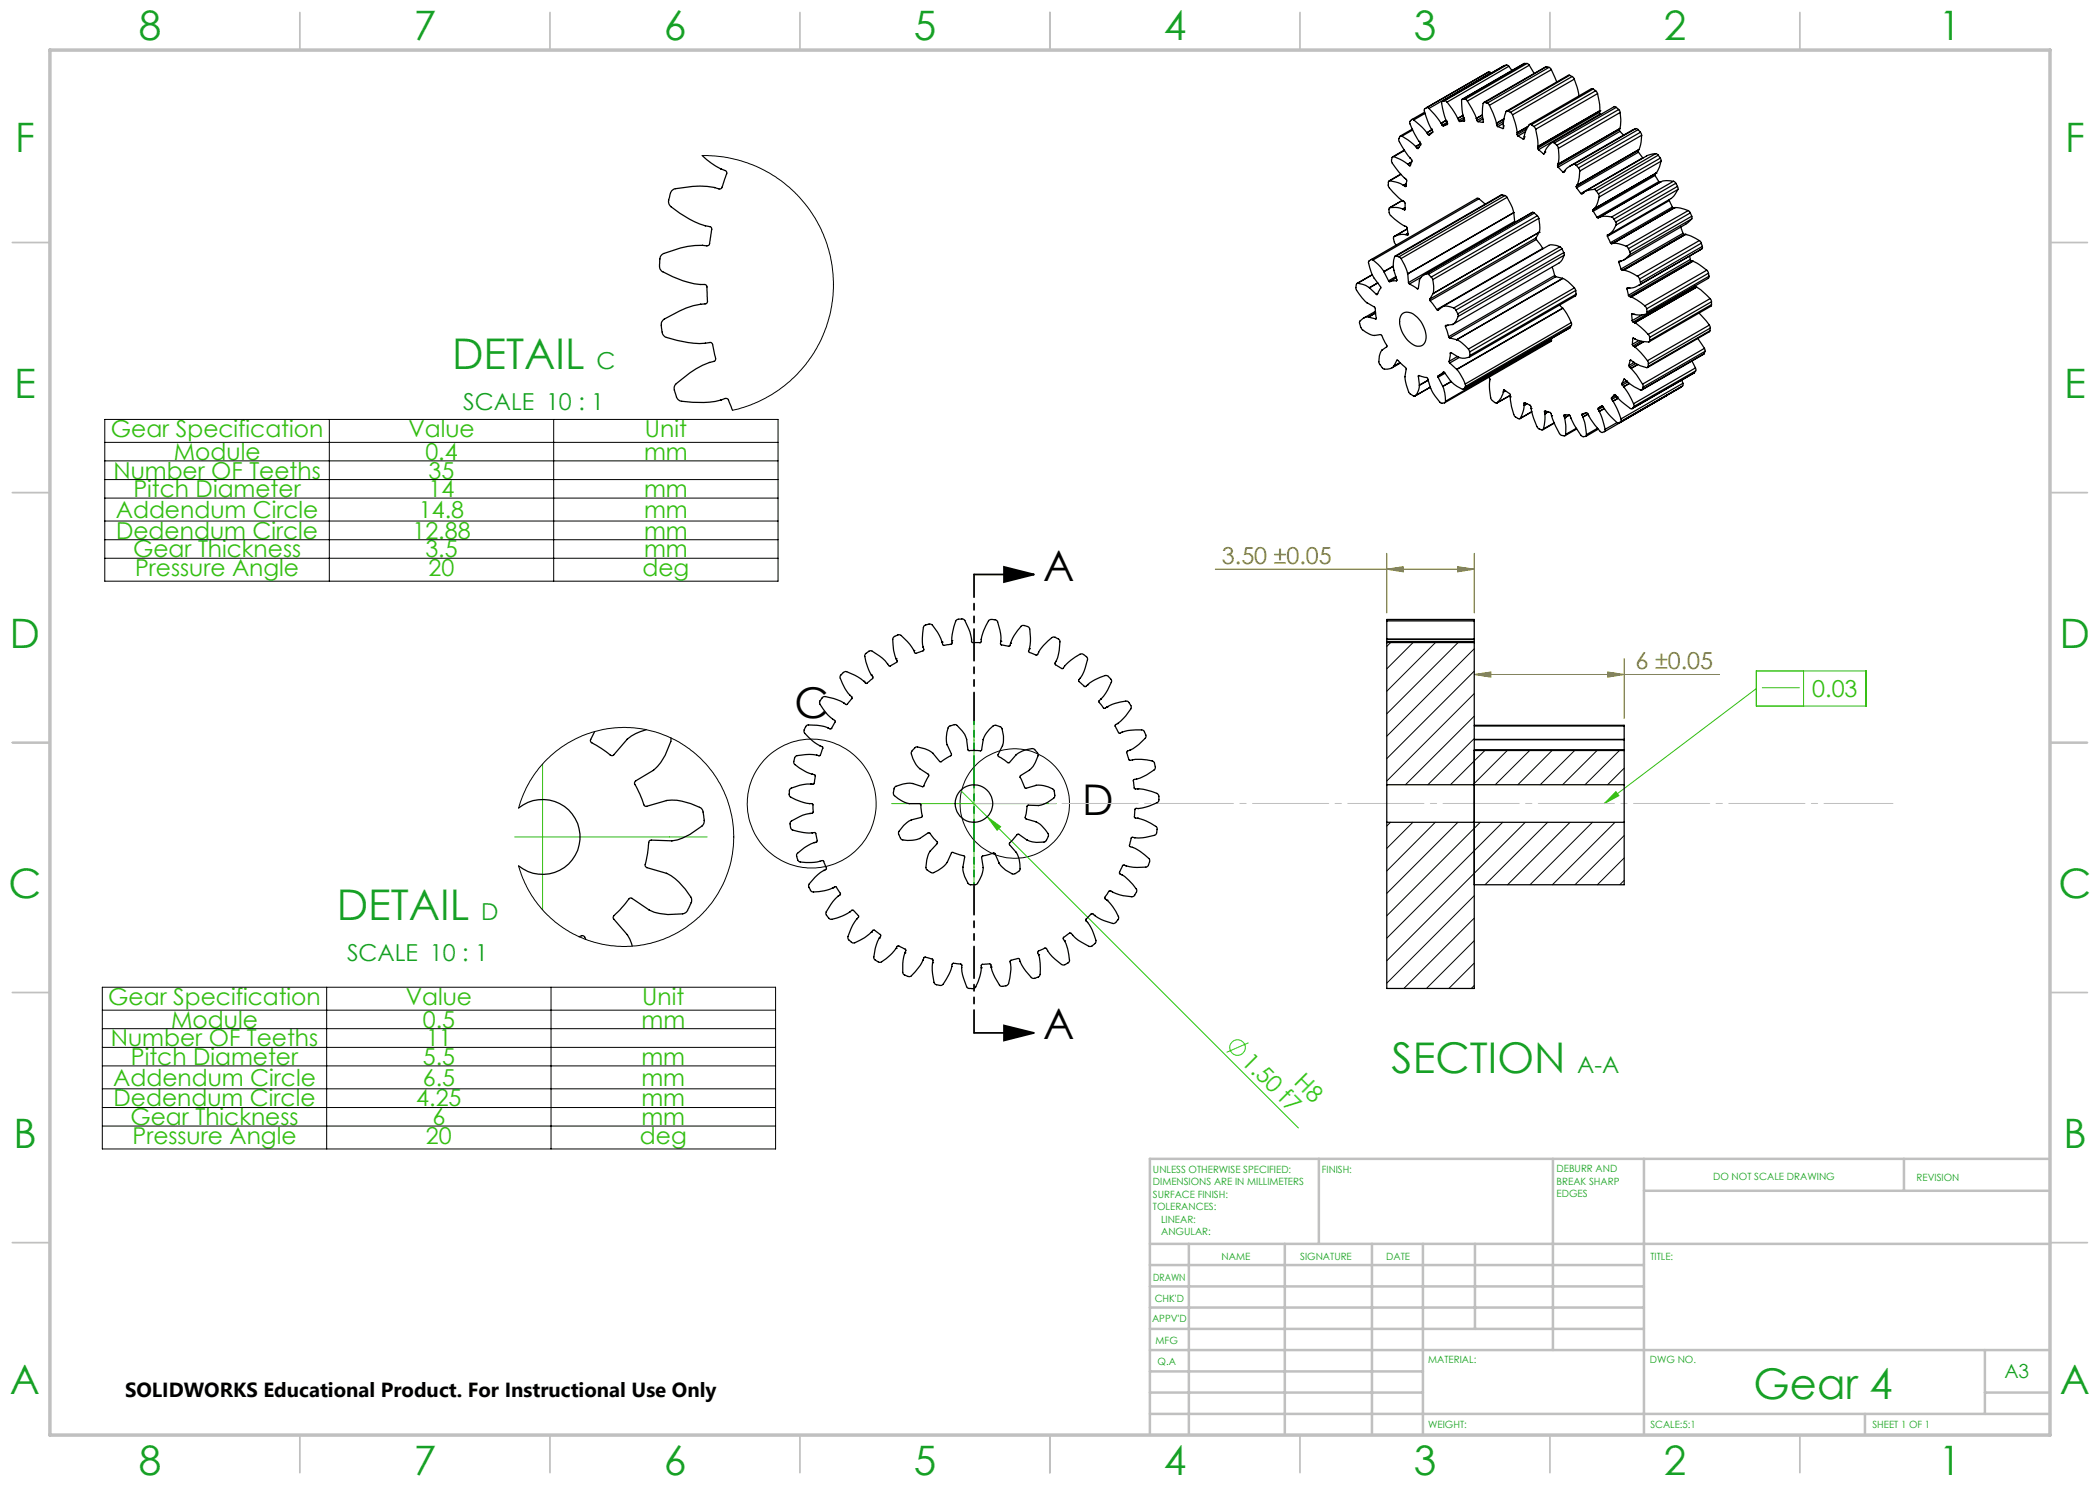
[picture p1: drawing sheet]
<svg xmlns="http://www.w3.org/2000/svg" width="420mm" height="297mm" viewBox="0 0 420 297" stroke-linecap="round" stroke-linejoin="round" font-family="sans-serif">
<g fill="none" stroke="#14eb1f" stroke-width=".2">
<path d="M192.1 158.1l5.3 5.3M197.4 163.4l2.7 1.9-.7 .7zM197.4 163.4l62.3 62.2M249.7 208.6l-4.4 1.9"/>
<circle cx="247.5" cy="209.5" r="1.55"/>
</g>
<path d="M351.3 134.2h21.9v7h-21.9zM351.3 137.7l-30.4 23M352.4 137.5h7.5M360.7 134.2v7M108.5 152.8v29.2M194.8 144.2v33M323.2 158.3l.6 .8-2.9 1.6zM102.9 167.4h38.5M178.3 160.7h32.9" fill="none" stroke="#32bd0f" stroke-width=".2"/>
<g fill="none" stroke="#000" stroke-width=".2">
<path d="M21 83.9h134.6v32.3h-134.6zM21 88.5h134.6M21 92.2h134.6M21 95.9h134.6M21 99.6h134.6M65.9 83.9v32.3M110.7 83.9v32.3M21 104.2h134.6M21 107.9h134.6M21 111.7h134.6M20.5 197.4h134.6v32.4h-134.6zM65.3 197.4v32.4"/>
<path d="M110.2 197.4v32.4M20.5 202h134.6M20.5 205.7h134.6M20.5 209.5h134.6M20.5 213.2h134.6M20.5 217.8h134.6M20.5 221.5h134.6M20.5 225.2h134.6"/>
<circle cx="162.3" cy="160.7" r="12.9"/>
<circle cx="203" cy="160.7" r="10.9"/>
</g>
<path d="M194.8 114.9h12M200.8 113.4l6 1.5-6 1.5zM194.8 206.6h12M200.8 205.1l6 1.5-6 1.5z" fill="none" stroke="#000" stroke-width=".35"/>
<path d="M243.1 113.8h51.8M277.4 113.8l3.2-.5v1.1zM277.4 110.7v11.9M291.5 113.3l3.4 .5-3.4 .6zM294.9 110.7v11.9M294.9 134.9l3.3-.5v1zM294.9 134.9h49M321.6 134.4l3.2 .5-3.2 .5zM324.8 131.7v12" fill="none" stroke="#808000" stroke-width=".2"/>
<path d="M194.8 114.9v91.7" fill="none" stroke="#000" stroke-width=".35" stroke-dasharray="6.3 1.3 1.3 1.3 1.3 1.3" stroke-dashoffset="1.8"/>
<path d="M194.8 160.7h183.8" fill="none" stroke="#c0c0c0" stroke-width=".2" stroke-dasharray="15.2 1.3 1.3 1.3" stroke-dashoffset="1.5"/>
<g fill="none" stroke="#c0c0c0" stroke-width=".35">
<path d="M60 2.5v7.5M110 2.5v7.5M160 2.5v7.5M210 2.5v7.5M260 2.5v7.5M310 2.5v7.5M360 2.5v7.5M2.5 48.5h7.5M410 48.5h7.5M2.5 98.5h7.5M410 98.5h7.5M2.5 148.5h7.5"/>
<path d="M410 148.5h7.5M2.5 198.5h7.5M410 198.5h7.5M2.5 248.5h7.5M410 248.5h7.5M60 287v7.5M110 287v7.5M160 287v7.5M210 287v7.5M260 287v7.5M310 287v7.5M360 287v7.5"/>
</g>
<g fill="none" stroke="#c0c0c0" stroke-width=".5">
<path d="M263.8 231.8v17M310.6 231.8v38.2M328.8 231.8v55.2M328.8 238.2h81.2M380.8 231.8v6.4M410 231.8h-180v55.2M230 248.8h180M230 257.3h98.8M230 253h98.8M237.8 248.8v38.2M257 248.8v38.2M274.4 248.8v38.2"/>
<path d="M284.6 248.8v38.2M295 248.8v17M230 265.8h98.8M230 261.5h98.8M230 278.5h54.6M230 274.3h54.6M230 270h180M397 278.5h13M397 270v12.8M230 282.8h180M373 282.8v4.2"/>
</g>
<path d="M10 10h400v277h-400z" fill="none" stroke="#c0c0c0" stroke-width=".7"/>
<path d="M200.8 113.4l6 1.5-6 1.5zM200.8 205.1l6 1.5-6 1.5z" fill="#000"/>
<path d="M323.2 158.3l.6 .8-2.9 1.6z" fill="#32bd0f"/>
<path d="M321.6 134.4l3.2 .5-3.2 .5zM294.9 134.9l3.3-.5v1zM291.5 113.3l3.4 .5-3.4 .6zM277.4 113.8l3.2-.5v1.1z" fill="#808000"/>
<path d="M197.4 163.4l2.7 1.9-.7 .7z" fill="#14eb1f"/>
<g fill="none" stroke="#000" stroke-width=".25">
<path d="M292.6 19.8l-.3 .2a9.7 9.7 0 0 0 .6 4l-.1 .2M292.6 19.8l.4 .1M293 19.9l.5 .3M297.7 14.4l.5 .1M297.7 14.4l-12.4 7.2M297.7 14.4l-12.4 7.1M298.2 14.5l-12.4 7.2M298.2 14.5v.1M300.9 13.1l-12.4 7.2M300.9 13.1l-12.4 7.1M301.3 13l.5 .3M301.3 13l-.4 .1"/>
<path d="M301.3 13l-12.4 7.1M301.8 13.3l-12.4 7.1M301.8 13.3l.6 .8M304.9 12.7h.5M304.9 12.7l-12.5 7.2M304.9 12.7l-12.3 7.1M305.4 12.7l.5 .3M305.4 12.7l-12.4 7.2M305.9 13l.9 1.7M305.9 13l-12.4 7.2M309.3 13.3l.5 .2M309.3 13.3l-12.5 7.2"/>
<path d="M309.3 13.3l-12.3 7.2M309.8 13.5l.5 .4M309.8 13.5l-12.4 7.1M310.3 13.9l1 2.5M310.3 13.9l-12.4 7.2M313.9 15.1l.5 .2M313.9 15.1h-.2l-12.4 7.1M313.9 15.1l-12.3 7.1M314.4 15.3l.5 .5M314.4 15.3l-12.3 7.2M314.9 15.8l.5 1.6 .4 1.8M314.9 15.8l-12.4 7.2"/>
<path d="M318.6 17.8l.5 .4M318.6 17.8l-.3-.1-12.4 7.2M318.6 17.8l-12.3 7.1M319.1 18.2l.4 .5M319.1 18.2l-12.3 7.1M319.5 18.7l.4 2.2 .1 1.3M319.5 18.7l-12.4 7.2M140.4 31.1a15.1 15.1 0 0 0 3.8 2.7M144.2 33.8h.1M144.2 33.8l.9 .3 .3 .4-.7 1.9a1.4 1.4 0 0 1-.7 1.4 13.5 13.5 0 0 0-5.5-.5l-3.4 .4a2 2 0 0 0-1.3 2 1.44 1.44 0 0 0 .4 1.6 17.1 17.1 0 0 0 7.8 4 .44 .44 0 0 1 .3 .6l-.4 2.8a.49 .49 0 0 1-.5 .5l-.9-.1M278 36.2a1 1 0 0 0-.3 1.2l2 2.1 .8 .7M278 36.2a5.7 5.7 0 0 1 2.7 .9"/>
<path d="M278.8 31.3a.77 .77 0 0 0-.5 1.1l1.5 2 1.1 1.2M278.8 31.3l1.7 .8 1.1 .7M280.1 34.8l-2.3 1.4M280.2 34.9l-2.2 1.3M280.4 27.2a.65 .65 0 0 0-.6 1 12 12 0 0 0 2.6 3.8l-.3 1.1h-.2M280.4 27.2l1.2 .8 1.5 1.3M280.7 37.1h.1M280.7 37.1l.3 .2M280.8 30l-2.2 1.4M280.9 35.6h.1M280.9 35.6l.4 .4-.1 1.2M280.9 30.1l-2.1 1.2"/>
<path d="M281.2 37.2l-.2 .1M281.3 36.8l-.6 .3M281.3 36.7l-.6 .4M281.6 32.8h.1M281.6 32.8l.3 .3M282.1 33l-.2 .1M282.3 32.4l-.7 .4M282.5 25.8l-2.4 1.4M282.5 26l-2.1 1.2M282.8 24a.59 .59 0 0 0-.7 .1 .59 .59 0 0 0-.1 .7l.9 2 .9 1.5M282.8 24l1.6 1.5 1 1M283.1 29.3h.1"/>
<path d="M283.1 29.3l.3 .3M283.8 28.3l.3 .4 .1 .3-.5 .7-.3-.1M283.8 28.3h.1M283.8 29.4l-.4 .2M284.1 28.7l-1 .6M284.9 22.4l-2.5 1.5M285 22.7l-2.2 1.3M285.3 21.5a.58 .58 0 0 0-.4 .7l.6 2 .8 1.6M285.3 21.5l.5 .2M285.4 26.5v.1M285.4 26.6l.2 .3M285.8 21.7l1.1 1.2 1.3 1.8"/>
<path d="M286.3 25.8l.2 .7a.77 .77 0 0 1-.9 .4M286.3 25.8h.1M286.3 26l-.9 .5M286.4 26l-1 .6M286.6 26.4l-1 .5M288.2 24.7h.1M288.2 24.7l.2 .3M288.4 25l.3 .2M288.5 20.2l-.2 .3 .2 1.1 .8 2.6M288.9 20.1l-.4 .1M288.9 20.1l.5 .3M289.2 24.1l-1 .6"/>
<path d="M289.3 24.2l.2 .4v.3M289.3 24.2h.1M289.4 20.4l1 1.4 1.1 1.9M289.4 24.5l-1 .5M289.5 24.9l-.8 .3M289.5 24.9h.1M289.5 24.7l-.8 .5M291.5 23.7h.1M291.5 23.7l1.1-.6-1 .6M291.6 23.7l.1 .4M291.7 24.1l.3 .2M292.7 23.5l-1 .6"/>
<path d="M292.8 24.2l-.8 .1M292.8 23.8l-.8 .5M292.9 24.2h-.1M293.5 20.2l1.2 2.2 .6 1.3M295.3 23.7h.1M295.3 23.7l.1 .4M295.3 23.7l1.2-.7-1.2 .7M295.4 24.1l.2 .2M295.6 24.3l1 .2M295.8 39.8l1.2 1M295.8 39.8l-.4-.2-21.2 12.3M295.8 39.8l-21.2 12.2"/>
<path d="M296.5 23.5l-1.1 .6M296.6 23.9l.1 .4-.1 .2M296.6 23.9h.1M296.6 23.8l-1 .5M296.7 24.4l-.1 .1M297 20.5l-.3 .1a8.1 8.1 0 0 0-.1 3.3M297 20.5l.4 .1M297.4 20.6l.5 .5M297.9 21.1l.7 1.5 .7 2.1M299.3 24.7h.1M299.3 24.7v.3M299.3 25l.2 .3"/>
<path d="M299.5 25.3l1.1 .4M300.4 39l.6 .1M300.4 39l-21.4 12.2M300.4 39l-21.2 12.2M300.7 25.2v.4l-.1 .1M300.7 25.2h.1M300.7 24.7l-1.2 .6M300.7 25.6l-.1 .1M300.7 24.3l-1.4 .7M300.8 23.8l-1.5 .9M301 39.1l.4 .4M301 39.1l-21.2 12.3"/>
<path d="M301.4 39.5a8.4 8.4 0 0 1 1.4 3M301.4 39.5l-21.2 12.2M301.6 22.2h-.3a5.5 5.5 0 0 0-.6 3M301.6 22.2l.5 .3M302.1 22.5l.4 .5M302.5 23l.7 2.2 .2 1.3M303.4 26.5v.1M303.4 26.9l.2 .3M303.4 26.6v.3M303.6 27.2l1 .6M304.8 27.7l-.2 .1M304.8 27.4h.1"/>
<path d="M304.8 27.4v.3M305.1 26.3l-1.5 .9M305.3 25.8l-1.9 1.1M305.6 25.3l-2.2 1.3M306.3 24.9h-.3a4.6 4.6 0 0 0-1.2 2.5M306.3 24.9l.5 .4M306.8 25.3l.3 .6M307.1 25.9l.5 2.2v1.2M307.6 29.6l.1 .3M307.6 29.3h.1M307.6 29.3v.3M307.7 29.9l1 .9"/>
<path d="M308.9 30.6l-.2 .2M309 30.4l-.1 .4h-.2M309 30.4h.1M310.9 28.6l-.3-.1a3.4 3.4 0 0 0-1.6 1.9M310.9 28.6l.5 .5M311.4 29.1l.3 .6M311.5 33.1l.1 .3M311.6 32.8h.1M311.6 33.4l1 1M311.6 32.8l-.1 .3M311.7 29.7a7.7 7.7 0 0 1-.1 3.1M312.9 34.2l-.2 .3-.1-.1"/>
<path d="M312.9 34.2h.1M312.9 34.2l-.3 .2M314.8 32.8l-1.1 .6-.8 .8M314.8 32.8l.4 .3M315.2 33.1l.5 .5M315.2 37.3l.1 .3M315.3 37.6l.9 1.1M315.4 37h.1M315.4 37l-.2 .3M315.7 33.6l.2 .6M315.9 34.2a6.9 6.9 0 0 1-.5 2.8M316.6 38.6l-.2 .2-.2-.1"/>
<path d="M316.6 38.6h.1M318.8 37.9l-.7 .1a2.4 2.4 0 0 0-1.5 .6M318.8 37.9l.5 .3M319.3 38.2l.4 .6M319.7 38.8l.1 .6M319.8 39.4a4 4 0 0 1-1 2.4M319.9 22.5l.1 .3M319.9 22.5l-12.3 7.1M320 22.2h.1M320 22.2l-12.4 7.1M320 22.2l-.1 .3M320 22.8l-12.3 7.1"/>
<path d="M320 22.8l.1 .1M323.3 21.5l.4 .4M323.3 21.5l-.5-.2-12.4 7.2M323.3 21.5l-12.4 7.1M323.7 21.9l.3 .6M323.7 21.9l-12.3 7.2M323.9 26l.1 .3M323.9 26l-12.4 7.1M324 26.3l.7 .7M324 25.7h.1M324 25.7l-12.4 7.1M324 26.3l-12.4 7.1"/>
<path d="M324 25.7l-.1 .3M324 22.5l.2 1.5-.2 1.7M324 22.5l-12.3 7.2M327.2 25.7l.4 .2M327.2 25.7l-13.3 7.5M327.2 25.7l-12.4 7.1M327.6 25.9l.5 .6M327.6 30.1l.1 .3M327.6 25.9l-12.4 7.2M327.6 30.1l-12.4 7.2M327.7 30.4l.8 1.2M327.7 30.4l-12.4 7.2"/>
<path d="M327.8 29.9l-.2 .2M327.8 29.9l-12.4 7.1M328.1 26.5l.2 .6M328.1 26.5l-12.4 7.1M328.3 27.1a6.9 6.9 0 0 1-.5 2.8M328.3 27.1l-12.4 7.1M328.5 31.6l-12.3 7.1M328.5 31.6h.1M331 34.8v.3M331 34.8l-12.4 7.1M331 35.1l.8 1.2M331 35.1l-12.4 7.2"/>
<path d="M331.2 30.7l.4 .3M331.2 30.7l-1.7 .4-12.6 7.2M331.2 30.7l-12.4 7.2M331.2 34.6h.1M331.2 34.6l-12.4 7.2M331.2 34.6l-.2 .2M331.6 31l.4 .6M331.6 31l-12.3 7.2M331.8 36.3l.2 .2M331.8 36.3l-12.4 7.2M332 31.6l.2 .6M332 31.6l-12.3 7.2"/>
<path d="M332.2 32.2a5.2 5.2 0 0 1-1 2.4M332.2 32.2l-12.4 7.2M333.8 39.9l.1 .2M334.7 36.3l.5 .4M334.7 36.3l-1.4-.2-1.1 .2-12.3 7.2M334.7 36.3l-12.4 7.1M335.2 36.7l.3 .6M335.2 36.7l-12.4 7.1M335.5 37.3l.1 .6M335.5 37.3l-12.4 7.1M335.6 37.9a4 4 0 0 1-1.4 1.8l-12.4 7.2M335.6 37.9l-12.4 7.1"/>
<path d="M140.5 49.1a18.5 18.5 0 0 0-7.9 1.7 2.62 2.62 0 0 0-.7 2.4 1.17 1.17 0 0 0 .7 1.2 17.1 17.1 0 0 0 8.3 2.5h.2a.89 .89 0 0 1 .3 1.2l.1 2.2a.49 .49 0 0 1-.5 .5 11.6 11.6 0 0 0-5.1 1.4l-3 1.6a2.14 2.14 0 0 0-.5 2.4 1.32 1.32 0 0 0 .9 1.3 17.4 17.4 0 0 0 8.7 1h.2l.3 .3 .4 2.2a.93 .93 0 0 1 0 1.2l-1 .3M140.5 49.1h.1M271.5 56.7a1.2 1.2 0 0 0-.2 1.4l1.7 2.2 2 1.2 .3 2.1-.2 .2M271.5 56.7a4.3 4.3 0 0 1 2.4 .8M273.9 57.5v.1M273.9 57.5l1.7-.9-1.7 1M273.9 57.6l1.4 1.3M274.2 51.9a.59 .59 0 0 0-.5 .7l.9 2.6 1.6 2.3-.7 1.4h-.2M274.2 51.9l.4 .1M274.5 54.9l-3.1 1.8M274.5 55l-3 1.7M274.6 52l1 .9 1.2 1.4"/>
<path d="M275.6 58.7l-.3 .2M276.8 54.3v.1M276.8 54.4l.9 1.8M276.8 54.3l1.9-1.1-1.9 1.2M277.7 56.2l.3 .1M278 41.5a1.22 1.22 0 0 0 0 1.4l.9 .9 2 1.4M278 41.5a4.9 4.9 0 0 1 2.6 .3M278.8 47.3a1.51 1.51 0 0 0 .2 1.5l.3 .2M279.2 55.3l-1.5 .9M279.2 51.2h-.2a2.78 2.78 0 0 0-.3 2.4l.7 2.4-.1 .2M279.2 51.2l.6 .2M279.3 55.6l-1.3 .7"/>
<path d="M279.3 56.2l-1.3 .1M279.4 56.1l-.1 .1M279.8 51.4l.4 .3M280.2 51.7a9 9 0 0 1 1.3 3M280.4 40.1l-2.5 1.5M280.5 40.1l-2.5 1.4M280.5 40.2l.5 .4 .1 1.2M280.5 40.2h.1M280.6 41.8h.1M280.6 41.8l.3 .2M280.9 45.2h.1M280.9 45.2l.5 .3 .2 1.3-.1 .2"/>
<path d="M281 41.6l-.4 .2M281 41.5l-.4 .3M281.1 41.8l-.2 .2M281.1 41.9l-.2 .1M281.2 46.9h.1M281.2 46.9a3.6 3.6 0 0 0-2.4 .4M281.2 46.9l.3 .1M281.4 45.8l-2.6 1.5M281.5 54.7l.1 .1M281.6 54.8l.1 1.7M281.6 46.7l-.4 .2M281.6 47h-.1"/>
<path d="M281.7 56.5l.2 .3M281.9 56.8l1.6 .9M283.7 57.6l-.2 .1M284.2 55.5l-2.3 1.3M285.3 54.7a2.08 2.08 0 0 0-1.4 1.5l-.2 1.5h-.2M285.3 54.7l.4 .2M285.7 54.9l.5 .5M286 59.8v.3M286.2 55.4l.4 .5M286.6 55.9a5.3 5.3 0 0 1 0 2.8M286.6 58.7l-.6 1.1M302.8 42.5h.1"/>
<path d="M302.8 42.5l-21.3 12.2M302.8 42.5l-21.2 12.3M302.8 42.5l.1 1.8M302.9 44.3l.1 .1M302.9 44.3l-21.2 12.2M306.5 42.5l.4 .1M306.5 42.5l-21.6 12.4M306.5 42.5l-21.2 12.2M306.9 42.6l.6 .5M306.9 42.6l-21.2 12.3M307.2 47.6l.1 .3M307.2 47.6l-21.2 12.2"/>
<path d="M307.3 47.9l1.3 1.8M307.3 47.9l-21.3 12.2M307.5 43.1l.3 .6M307.5 43.1l-21.3 12.3M307.8 43.7a5 5 0 0 1 0 2.8M307.8 43.7l-21.2 12.2M307.8 46.5h.1M307.8 46.5l-21.2 12.2M307.8 46.5l-.6 1.1M308.6 49.7h.1M308.6 49.7l-21.2 12.2M310.4 53.4l.5 1.7"/>
<path d="M310.9 55.1l.2 .2M310.9 55.1l-21.2 12.2M311.1 55.3l-21.2 12.3M311.1 55.3l1.4 .4M312 49.4l.4 .4M312 49.4l-1.3-.4-.9 .1-21.2 12.2M312 49.4l-21.2 12.2M312.4 49.8l.4 .7M312.4 49.8l-21.2 12.2M312.5 55.7h.1M312.5 55.7l-21.2 12.2M312.6 55.7l1 .6 1.3 1.3"/>
<path d="M312.6 55.7l-21.2 12.2M312.8 50.5v.5M312.8 50.5l-21.2 12.3M312.8 51a2.31 2.31 0 0 1-1 1.6l-21.2 12.2M312.8 51l-21.2 12.3M314.9 57.6l.2 .5M314.9 57.6l-21.2 12.2M315.1 58.1l.1 .7M315.1 58.1l-21.2 12.3M315.2 58.8l-.1 .4-21.2 12.2M315.2 58.8l-21.2 12.3M318.6 41.9v.4"/>
<path d="M318.6 42.3l.8 1.2M318.8 41.8h.1M318.8 41.8l-.2 .1M319.4 43.5l.1 .1 .4-.1M319.9 43.5h.1M321.5 47.3l.6 1.2M321.7 46.9h.1M321.7 46.9l-.2 .1v.3M322.1 48.5l.2 .3M322.3 43.4l-1.4-.2-1 .3M322.3 43.4l.5 .4M322.6 48.7h.1"/>
<path d="M322.6 48.7l-.3 .1M322.6 48.7l1.1 .1 1.6 .4M322.8 43.8l.3 .6M323.1 44.4l.1 .6M323.2 45a3.8 3.8 0 0 1-1.5 1.9M323.7 52.5l.5 1.3M324.1 52.2h.1M324.1 52.2h-.3l-.1 .3M324.2 53.8l.2 .2M324.3 52.2l-.6 .3M324.4 54h.3M324.7 54h.1"/>
<path d="M324.7 54l1.2 .4 1.6 .8M325.3 49.2l.4 .5M325.4 57.7l.3 1.4M325.6 57.6l-.2 .1M325.7 49.7l.3 .7M325.7 59.1l.2 .2M325.8 57.6h.1M325.8 57.6h-.4v.1M325.9 59.3l.3 .1M326 50.4v.5M326 50.9a3.4 3.4 0 0 1-1.9 1.3M326.2 59.4h.1"/>
<path d="M326.2 59.4l1.2 .6 1.6 1.2M327.5 55.2l.4 .6M327.9 55.8l.2 .6M328 56.9a3.2 3.2 0 0 1-2.2 .7M328.1 56.4l-.1 .5M333.9 40.1l.6 1.3M333.9 40.1l-12.4 7.2M334.5 41.4l.2 .2M334.5 41.4l-12.4 7.1M334.7 41.6l-12.4 7.2M335 41.5l1.1 .1 1.5 .5M335 41.5h.1"/>
<path d="M335 41.5l-12.4 7.2M335 41.5l-.3 .1M336.2 45.4l.4 1.3M336.6 46.7l.2 .2M336.6 46.7l-12.4 7.1M336.8 46.9l-12.4 7.1M336.8 46.9h.3M337.1 46.9l1.2 .4 1.6 .8M337.1 46.9h.1M337.1 46.9l-12.4 7.1M337.6 42.1l.5 .5M337.6 42.1l-12.3 7.1"/>
<path d="M337.9 51.2l.2 .7M338.1 42.6l.2 .6M338.1 51.9l.2 .3M338.1 51.9l-12.4 7.2M338.1 42.6l-12.4 7.1M338.3 52.2h.3M338.3 52.2l-12.4 7.1M338.3 43.2v.6M338.3 43.8l-1.2 1-12.3 7.2M338.3 43.2l-12.3 7.2M338.3 43.8l-12.3 7.1M338.6 52.2l1.2 .7 1.5 1.1"/>
<path d="M338.6 52.2l-12.4 7.2M338.9 57.2l.1 .1M339 57.3l-12.4 7.1M339 57.3l.3 .1M339.3 57.4h.1M339.3 57.4l-12.3 7.2M339.3 57.4l.8 .6 1.9 1.7M339.9 48.1l.4 .5M339.9 48.1l-12.4 7.1M340.1 49.9l-12.4 7.2M340.3 48.6l.2 .7M340.3 48.6l-12.4 7.2"/>
<path d="M340.4 49.8l-12.4 7.1M340.4 49.8l-.3 .1M340.5 49.3l-.1 .5M340.5 49.3l-12.4 7.1M341.3 54l.4 .6M341.3 54l-12.3 7.2M341.7 54.6l.1 .6M341.7 54.6l-12.4 7.2M341.8 55.2l-.1 .5-12.4 7.1M341.8 55.2l-12.4 7.2M342 59.7l.3 .7M342 59.7l-12.4 7.2"/>
<path d="M141.9 72.5h.1M141.9 72.5a19.7 19.7 0 0 0-6.8 4.4 2.37 2.37 0 0 0 .2 2.3 1.25 1.25 0 0 0 1 1.1 19.8 19.8 0 0 0 7.9-.3M273.7 63.4a2.1 2.1 0 0 0-1.8 .9l.4 1.5a4.4 4.4 0 0 0 2.5 1.3l1.4-.2 1.2 2.2v.3l-1 .7a3.5 3.5 0 0 0-.6 2.3l.2 .6 .7 .8a1.85 1.85 0 0 0 2.1-.5M273.7 63.4h.1M273.7 63.4l1.4 .4M273.7 63.4l1.4-.8-1.4 .8M275.1 62.3l-2.4 1.3M275.3 63.7l-.2 .1M278.8 73.2v.1M279.4 72.1l.1-.1 1.7 1.7v.1a6.7 6.7 0 0 0 .6 4.7l.3 .3 .9 .4a2.75 2.75 0 0 0 .9-2.1M279.4 72.1l-.6 1.1M279.5 72l-.1 .1"/>
<path d="M280 72.5l-1.2 .7M280 72.5l-1.2 .8M280.1 72.6l-1.7 1M280.4 62.9a1.94 1.94 0 0 1 2.6 .2 5.4 5.4 0 0 1 2 5.3 1.64 1.64 0 0 1-2.7 .3 5.4 5.4 0 0 1-2.3-5.2zM283.7 75.2l.1-.1 1.6 .4 .7 2.1a8.6 8.6 0 0 0 1.9 2.9l.4 .1a.56 .56 0 0 0 .7-.3M283.7 75.2l.2 1.8M283.9 77v.1M283.9 75.1l-.2 .1M285.6 76l-1.7 1M285.6 76.1l-1.7 1M286 60.1l1.4 1.8M286.1 77.4l-3.1 1.8"/>
<path d="M287.6 75.5l.9 1.8M288.5 61.3l-.9 .8-.2-.2M288.5 61.3h.1M288.5 77.3h.1M288.6 61.3l.9-.1 1.3 .4M288.6 77.3l.4 1.3 .1 1.7M288.7 74.4l.2 .1 1.2 1.7a6.1 6.1 0 0 0 2.5 1.7l.2-.2M288.7 74.4l-1.1 .8v.3M288.7 74.4h.1M288.9 74.5l-1 .5M289 74.6l-1.4 .9M289.1 65.3l.6 2"/>
<path d="M289.6 65l-.5 .3M289.7 67.3l.2 .3M289.8 72.3l.1 .3M289.9 67.6l1.4 .3M289.9 72.6l1.4 1.3M290.1 70.6l.1-.1 1.5 .9M290.1 70.6l-.3 1.7M290.2 70.5l-.1 .1M290.2 76.3l-1.7 1M290.3 76.3l-1.7 1M290.4 64.9h.1M290.4 64.9l-1.3 .2v.2"/>
<path d="M290.8 61.6l.4 .4M291.2 62l.4 .8M291.3 67.9h.1M291.3 73.9h.1M291.4 67.9l1 .7 1.3 1.2M291.4 73.9l.6 .8 1.1 2.1M291.5 71.3l-1.7 1M291.6 62.8v.5M291.6 63.3a2 2 0 0 1-1.2 1.6M291.7 71.4h.1M291.7 71.4a2.53 2.53 0 0 0 2.1 0M291.9 71.5l-2 1.1"/>
<path d="M293.1 76.8v.5M293.1 77.3l-.3 .4M293.7 69.8l.2 .6M293.9 70.4l.1 .7M294 71.1l-.2 .3M297.7 75.5l.3 .3-.1 1.6 .3 2.3 .6 .7 .3 .2h.3M300.7 78.4h.1M300.7 78.4l-.5 1.1-.8 1.1M300.7 78.1l.2-.1 1 .7 .2 .3-.1 .4M300.7 78.1v.3M300.8 78l-.1 .1M301.1 78.1l-.4 .3"/>
<path d="M302 79.4l.3 1.9 .6 1.8 .9 .7 .3-.1M302 79.4h.1M310.3 68l-.1 .3-21.2 12.2M310.3 68l-21.2 12.3M310.3 67.7v.3M311.9 61l.6 .6M312.5 61.6h.1M312.5 61.6l-21.2 12.3M312.6 61.7l.8 1.1 .9 1.7M312.6 61.7l-21.2 12.2M314 65.5l-21.3 12.4M314 65.5l-21.2 12.2"/>
<path d="M314.3 64.5v.5M314.3 64.5l-21.2 12.3M314.3 65l-.3 .5M314.3 65l-21.2 12.3M322.3 79.6v.3M322.3 79.9l.3 .3M322.9 78.9h.1l.4 .5M322.9 78.9l-.6 .7M322.9 78.9h.1M323.2 79.1l-.9 .5M323.4 79.3l-1.1 .6M323.4 79.4l.9 1 1.8 1.3a.5 .5 0 0 0 .6-.4"/>
<path d="M323.4 79.4h.1M324.4 76.7v.3M324.4 77l.3 .3M324.7 77.3v.1M324.7 77.4l1 1.4 1 1.9M324.8 75.9l.1-.1 .4 .4M324.8 75.9l-.4 .8M324.9 75.8l-.1 .1M325.3 76.2l1.5 1.2 1.4 .6 .3-.1M325.3 76.2h.1M325.3 76.2l-.9 .5M325.5 76.4l-1.1 .6"/>
<path d="M325.8 73.1l.1 .3M325.9 76.7l-1.2 .6M325.9 73.4l.3 .3M325.9 76.7l-1.2 .7M326 72.1l.1-.1 .4 .3M326 72.1l-.2 1M326.1 72l-.1 .1M326.2 73.7h.1M326.2 73.7l1.1 1.3 1.2 1.8M326.3 62.9l.1 1.2M326.4 64.1l.2 .3M326.5 68.9l.1 .3"/>
<path d="M326.5 67.7v1.2M326.5 72.3l1.6 .9 1.3 .4 .2-.3M326.5 72.3h.1M326.5 62.8l-.2 .1M326.6 64.4l.4 .2M326.6 69.2l.4 .2M326.7 67.6l.9 .4 .9 .3 1.3 .1 .2-.3M326.7 67.6l-.2 .1M326.8 62.9h.1M326.8 62.9l-.4-.2-.1 .2M326.8 72.5l-1 .6M327 64.6h.1"/>
<path d="M327 64.6l1.2 .8 1.4 1.5M327 69.4h.1M327 69.4l1.1 1.1 1.4 1.6M327 69.4l1.8-1.1-1.8 1.1M327.1 72.7l-1.2 .7M327.6 72.9l-1.4 .8M327.8 68.1l-1.3 .8M328.2 68.3l-1.6 .9M328.4 63l-2 1.1M328.5 76.8l.1 .6M328.6 77.4l-.1 .5M329 61.2l.3 .6"/>
<path d="M329.3 61.8l.1 .6M329.4 62.4l-.2 .4a4.8 4.8 0 0 1-2.4 .1M329.5 72.1l.2 .7M329.6 66.9l.3 .6M329.7 72.8l-.1 .5M329.9 67.5l.1 .6M333.4 79.1l-12.5 7.2M336.2 77.4l-12.4 7.2M336.3 76l.3 .7M336.5 77.2l-.3 .2M336.5 77.2l-12.4 7.1M336.6 76.7l-.1 .5"/>
<path d="M336.6 76.7l-12.4 7.1M338.4 72.2l.7 1.4M338.9 74.5l-.1 .1M338.9 74.5l-12.5 7.2M339.1 73.6v.6M339.1 73.6l-12.4 7.1M339.1 74.2l-.2 .3M339.1 74.2l-12.4 7.1M339.5 67.7l1.4 2M339.8 62.6l2.1 2.4M340.8 70.7l-12.4 7.3M340.8 70.7l-12.3 7.2"/>
<path d="M340.9 69.7l.1 .6M340.9 69.7l-12.4 7.1M341 70.3l-.2 .4M341 70.3l-12.4 7.1M341.9 65l.2 .6M341.9 65l-12.4 7.1M342 66.1l-.1 .3-12.4 7.1M342 66.1l-12.4 7.2M342.1 65.6l-.1 .5M342.1 65.6l-12.4 7.2M342.3 60.4v.5M342.3 60.9l-.1 .3-12.4 7.2"/>
<path d="M342.3 60.4l-12.4 7.1M342.3 60.9l-12.3 7.2M144.2 80h.1M144.2 80l.8-.3 .5 .1 1 2.3M299.4 80.6l2.7-1.5-2.7 1.5M304.1 83.7l2.3-1.3-2.4 1.3M304.8 80.6v.4M304.8 81h.1M304.8 81l-.2 1.3-.5 1.4M305 80.5l1 .5 .2 .2v.5M305 80.5l-.2 .1M305.3 80.7l-.5 .3"/>
<path d="M305.4 80.7l-.6 .3M306.2 81.7l.5 2 .7 1.7 .4 .4a.59 .59 0 0 0 .9 0M306.2 81.7h.1M308.9 82.4l.1-.2a1.24 1.24 0 0 1 1.2 .6l.1 .3M308.9 82.4l.1 .4M309 82.8h.1M309 82.8v1.4l-.3 1.6M309.1 82.2l-.2 .2M309.6 82.4l-.6 .4M310.3 83.1l.8 2.1 .8 1.5 .4 .4a.53 .53 0 0 0 .8-.2M310.3 83.1h.1M310.8 84.6l-2.1 1.2"/>
<path d="M310.9 84.6l-2.4 1.4M312.8 83.2l.1-.3 1.1 .2 .8 1.8 1.4 2.1a.73 .73 0 0 0 1.1 .1v-.2M312.8 83.2l.1 .4M312.9 83.6h.1M312.9 83.6l.3 1.5-.1 1.8M313.1 83l-.3 .2M313.9 83l-1 .6M315.3 85.7l-2.2 1.2M315.3 85.8l-2.3 1.3M316.4 83v-.2l1-.2 .7 1.2 1.9 2.5a.56 .56 0 0 0 .9 0M316.4 83l.2 .4M316.6 83.4h.1"/>
<path d="M316.6 83.4l.3 1.1 .4 2.4M317.1 82.6l-.7 .4M317.6 82.8l-1 .6M319.5 85.7l-2.2 1.2M319.7 85.8l-2.5 1.5M319.7 81.9l.2 .4M319.9 82.3h.1M319.9 82.3l.6 1.6 .5 2M320.4 81.2l.5 .5M320.4 81.2l-.8 .4 .1 .3M320.4 81.2h.1M320.4 81.2l-.5 .3"/>
<path d="M320.6 81.3l-.9 .6M320.9 81.7l1.3 1.7 1.2 1.1 .4 .1M320.9 81.7l-1 .6M321 85.9l-.1 .4M322.6 80.2v.1M322.6 80.2l1-.5-1 .6M322.6 80.3l.8 1.5 .8 2M323.4 84.5l-2.4 1.4M324.1 84.3l-.3 .3M324.2 83.8l-.1 .5M326.7 80.7v.6M172.8 136.3a9.8 9.8 0 0 0-3.5-2 1.42 1.42 0 0 0-1.3 1.3 7.4 7.4 0 0 0 2.4 3.8 2.58 2.58 0 0 1-1 1.5h-.2l-.4-.3"/>
<path d="M172.8 136.3h.1M174.3 135l.3 .5-.1 .2-1.2 1-.5-.4M174.3 135h.1M177.5 132.7a8.6 8.6 0 0 0-3.1-2.5 1.33 1.33 0 0 0-1.4 1.1l.5 2.1 .8 1.6M177.5 132.7h.1M179.2 131.8l.3 .4-.1 .2-1 .6a.36 .36 0 0 1-.6 .1l-.3-.4M179.2 131.8h.1M182.8 130.1a10.4 10.4 0 0 0-2.6-3.1 1.43 1.43 0 0 0-1.7 .9l.2 2.2 .5 1.7M182.8 130.1h.1M188.4 128.4a9.7 9.7 0 0 0-2-3.4l-.5-.2a1.45 1.45 0 0 0-1.2 .7l-.2 2.8 .3 1.7-.2 .2-1.3 .5-.4-.2-.1-.4M188.4 128.4h.1M190.4 128.1v.7l-.7 .1-1 .2-.2-.2-.1-.5"/>
<path d="M190.4 128.1h.1M190.4 128.1a8.7 8.7 0 0 1 .9-4.1l.3-.1a1.35 1.35 0 0 1 1.4 .2 8.5 8.5 0 0 1 1.3 4.2l.2 .2h1.5l.3-.2a8.6 8.6 0 0 1 1.5-4.3l.4-.1a1.42 1.42 0 0 1 1.3 .5 9 9 0 0 1 .7 3.9M200.2 128.3h.1M200.2 128.3l-.1 .5 .2 .2 1.5 .3 .2-.1 .1-.5M202.1 128.7h.1M202.1 128.7a8.7 8.7 0 0 1 2.4-3.6h.1a1.39 1.39 0 0 1 1.4 .7 10 10 0 0 1-.1 3.9M205.9 129.7l-.2 .5 .2 .3 1.3 .5 .3-.1a8.6 8.6 0 0 1 3-3.4h.5a1.14 1.14 0 0 1 1 .9 6.9 6.9 0 0 1-1 4.2l.1 .3a2.22 2.22 0 0 0 1.5 .8 8.7 8.7 0 0 1 3.6-2.9h.4a1.32 1.32 0 0 1 .9 1.2 8.3 8.3 0 0 1-1.5 3.6l-.3 .4a2.48 2.48 0 0 0 1.3 1.3l.5-.4M205.9 129.7h.1M217.5 136.9h.1M217.5 136.9a8.1 8.1 0 0 1 3.9-1.8l.3 .2a1.25 1.25 0 0 1 .6 1.2 10.4 10.4 0 0 1-2.1 3.3l-.5 .5 1 1.3 .3 .1 .4-.3M277.4 128.3v.2M277.4 127.8v.1"/>
<path d="M277.4 124.2v3.6M277.4 124.2v-.3h17.5v.3M277.4 127.9v.4M277.4 128.5v28.4M277.4 128.5h17.5M277.4 128.3h17.5M277.4 127.9h17.5M277.4 127.8h17.5M277.4 124.2h17.5M294.9 128.5v69.2h-17.5v-33.2M294.9 128.3v.2M294.9 127.8v.1"/>
<path d="M294.9 124.2v3.6M294.9 127.9v.4M129.3 145.9a8.1 8.1 0 0 0-3.9 2l-2.9 3.2-.4-.1-1.8-1.3-1.9-1.1a.49 .49 0 0 1-.3-.7l.8-1.6M134.2 147.6v.6a12.5 12.5 0 0 1-3.5 5.9l-3.6 2.1-.2 .4 .1 .3 1 2 .9 2.3 .4 .1 4-1.2a10.9 10.9 0 0 1 6.9 1.5l.1 .1a4.9 4.9 0 0 1 .4 3.1l-.2 .3a12.6 12.6 0 0 1-6.1 3.1l-4.2-.2-.2 .1-.2 .3-.3 2.3-.5 2.3 .1 .3 .3 .2 3.9 1.2a10.9 10.9 0 0 1 5 5 4.1 4.1 0 0 1-.9 2.5l-.6 .5a9.5 9.5 0 0 1-4.9 0l-2-.7-3.5-2.3a.44 .44 0 0 0-.6 .1l-1.8 2.2-1.2 1.1a.47 .47 0 0 0 0 .7l2.6 3.1a3 3 0 0 1 .9 1.9l.1 .4M162.1 156.8a9.3 9.3 0 0 0-3.9 .9 1.6 1.6 0 0 0-.1 1.7 7.7 7.7 0 0 0 4.3 1.3l.2 .2v1.6l-.1 .2h-.5M162.1 156.8h.1M163.3 151a9.7 9.7 0 0 0-4 .2 1.38 1.38 0 0 0-.3 1.7 8.6 8.6 0 0 0 4 2.1l-.2 1.8h-.7M163.3 151h.1M168.8 140.6a10.6 10.6 0 0 0-3.8-1.3l-.5 .2a1.45 1.45 0 0 0-.5 1.4 9.4 9.4 0 0 0 3 3.3l-.8 1.6-.6-.2a10.1 10.1 0 0 0-4-.6 1.35 1.35 0 0 0-.7 1.6 8.3 8.3 0 0 0 3.6 2.8l.1 .2-.6 1.5-.6-.1M168.8 140.6h.1M183 149.6l.5-.2a5.5 5.5 0 0 1 4.4 2.9l.3 .1 2.1-1.4-.9-2a5.9 5.9 0 0 1 .3-3.6l1.2-.5 .5 .2a6.5 6.5 0 0 1 1.9 2.7l.3 2.2 .1 .1h2.5l.4-2.2a5.5 5.5 0 0 1 2.2-2.8h.4l.9 .2 .3 .4a5.7 5.7 0 0 1 .1 3.4l-.9 1.9 .1 .3 2.1 1.3 1.4-1.6a6 6 0 0 1 3.4-1.3l.3 .2a1.43 1.43 0 0 1 .7 1.3 5.6 5.6 0 0 1-3.5 3.9l-.1 .4 1 2.1 2.2-.5a5.8 5.8 0 0 1 3.5 .8l.1 .2a1.61 1.61 0 0 1-.1 1.5 6 6 0 0 1-3 1.5l-2.1-.1-.2 .2-.4 2.3 .2 .3a5.5 5.5 0 0 1 4.4 2.9 1.69 1.69 0 0 1-.8 1.7 5.5 5.5 0 0 1-5-1.5l-.3-.1-1.6 1.9v.2l1.3 1.6a5.3 5.3 0 0 1 .8 3.5l-.9 .7-.6 .1a5.9 5.9 0 0 1-2.7-2.2l-.8-1.9-.2-.1-2.3 .6-.2 .3 .3 2a5.7 5.7 0 0 1-1.3 3.4h-.3a1.49 1.49 0 0 1-1.4-.2 5.6 5.6 0 0 1-1-3.2l.3-2.3-2.3-.7-.3 .1-.9 1.9a5.7 5.7 0 0 1-2.9 2.1l-.8-.4-.5-.5 .1-1.7 .4-1.3 1.8-2.2-1.7-2-1.9 1.2a6.1 6.1 0 0 1-3.6 .2l-.2-.2a1.56 1.56 0 0 1-.3-1.4 5.4 5.4 0 0 1 2.5-2.3l2.1-.6 .1-.2-.3-2.2-.2-.3h-2.1a5.5 5.5 0 0 1-3.1-1.7l-.1-.4a1.61 1.61 0 0 1 .5-1.3 5.5 5.5 0 0 1 5.3 0l.3-.1 1-2.2-1.9-1.3a6.2 6.2 0 0 1-1.7-3.1zM221.4 141.4h.1"/>
<path d="M221.4 141.4a8.5 8.5 0 0 1 4.1-1.1l.2 .1a1.45 1.45 0 0 1 .5 1.4 10.5 10.5 0 0 1-2.7 2.9M223.5 144.7h.1M223.5 144.7l-.5 .5 .7 1.4h.3a7.9 7.9 0 0 1 4.5-.6l.3 .3a1.38 1.38 0 0 1 .2 1.4 9.6 9.6 0 0 1-3.1 2.4M225.9 150.1h.1M225.9 150.1l-.4 .1-.2 .3 .5 1.5h.7M226.5 152h.1M226.5 152a8 8 0 0 1 4.3 .4l.1 .3a1.11 1.11 0 0 1-.1 1.3 7.7 7.7 0 0 1-3.9 1.9h-.1a.37 .37 0 0 0-.1 .6l.2 1.2 .6 .1M227.5 157.8h.1M227.5 157.8a8.1 8.1 0 0 1 4.1 1.1l.1 .3a1.39 1.39 0 0 1-.3 1.3 7.9 7.9 0 0 1-4.2 1.2l-.2 .2a2.36 2.36 0 0 0 0 1.7l.5 .1M277.4 156.9v7.6M277.4 156.9h47.4M294.9 145.1h29.9v.1"/>
<path d="M294.9 150.1h29.9M294.9 150h29.9M294.9 148h29.9M294.9 147.9h29.9M294.9 145.2h29.9M324.8 156.9v7.6M324.8 150v.1M324.8 147.9v.1M324.8 145.2v2.7M324.8 148v2M324.8 150.1v6.8M103.7 161.6a7.5 7.5 0 0 1 10.3 .6 7.5 7.5 0 0 1 0 10.3 7.5 7.5 0 0 1-10.3 .7"/>
<path d="M162 162.7a8.5 8.5 0 0 0-3.7 1.5 1.35 1.35 0 0 0 .2 1.8 8.7 8.7 0 0 0 4.5 .5l.4 1.8-.6 .2M162 162.7h.1M162.8 168.5h.1M162.8 168.5a9.6 9.6 0 0 0-3.4 2.3l-.1 .4a1.53 1.53 0 0 0 .8 1.2 11.7 11.7 0 0 0 4.5-.3l.1 .1a2.27 2.27 0 0 1 .5 1.7l-.5 .2M164.7 174.1a9.2 9.2 0 0 0-2.9 2.7 1.43 1.43 0 0 0 .8 1.6l2.3-.3 1.6-.5M164.7 174.1h.1M166.5 177.6l.7-.3 .9 1.3v.3l-.5 .3a9.8 9.8 0 0 0-2.4 3.3 1.48 1.48 0 0 0 1.2 1.4 10.2 10.2 0 0 0 4.1-1.9l1.2 1.1v.3l-.4 .4a10.2 10.2 0 0 0-1.7 3.6 1.51 1.51 0 0 0 1.3 1.2h.1a9.6 9.6 0 0 0 3.3-2.2M166.5 177.6h.1M207.2 164.4h.1M226.5 169.5h.1M226.5 169.5a9.2 9.2 0 0 1 3.4 2.5v.3a1.35 1.35 0 0 1-.7 1.1 7.9 7.9 0 0 1-4.4-.4 2.56 2.56 0 0 0-.9 1.6l.1 .2a9.1 9.1 0 0 1 3.3 3.1v.4a1.44 1.44 0 0 1-1 1 9.9 9.9 0 0 1-3.8-.9l-.6-.3-.3 .4-.7 1 .1 .3 .4 .3M227.5 163.7h.1"/>
<path d="M227.5 163.7a8.8 8.8 0 0 1 3.9 1.8v.3a1.26 1.26 0 0 1-.5 1.3 7.8 7.8 0 0 1-4.4 .4l-.3 .1-.3 1.4 .1 .3 .5 .2M277.4 164.5h47.4M324.8 164.5v12.4h-29.9M115.8 187.4l.7-.3 .2 .1 .5 .7M174.3 186.4l.3-.4h.3a2.28 2.28 0 0 1 1.2 1.2l-.2 .4M174.3 186.4h.1M175.9 187.6a9.3 9.3 0 0 0-1.1 4l.2 .3a1.4 1.4 0 0 0 1.3 .5l1.8-1.4 1.1-1.3M175.9 187.6h.1M179.2 189.7l.3-.5h.2l1.3 .6 .2 .3-.2 .5M179.2 189.7h.1M181 190.6a9.5 9.5 0 0 0-.4 4l.3 .4a1.35 1.35 0 0 0 1.4 .2 10.1 10.1 0 0 0 2.6-3.8h.1a2.22 2.22 0 0 1 1.7 .7l-.2 .4M181 190.6h.1"/>
<path d="M186.5 192.5a11.1 11.1 0 0 0 .4 4.1l.4 .4a1.25 1.25 0 0 0 1.3-.2l1.2-1.9 .6-1.6M186.5 192.5h.1M190.4 193.3v-.5l.2-.2 1.5 .2 .3 .2-.1 .5a9.5 9.5 0 0 0 1.1 3.9 1.6 1.6 0 0 0 1.7 0l.9-2.1 .3-1.7M190.4 193.3h.1M196.3 193.6h.1M198.2 193.4h.1M198.2 193.4v-.5l-.3-.1-1.5 .1-.1 .1v.6M207.7 191h.1M207.7 191a8.8 8.8 0 0 1 .2 4.2l-.2 .2a1.37 1.37 0 0 1-1.4 .1 7.8 7.8 0 0 1-2.4-3.6v-.1a2.13 2.13 0 0 0-1.8 .3l-.1 .2a8.1 8.1 0 0 1-.4 4.5l-.3 .3a1.3 1.3 0 0 1-1.4-.1 10.2 10.2 0 0 1-1.7-3.6M212.9 188.2a9.4 9.4 0 0 1 1 4.1l-.2 .2a1.4 1.4 0 0 1-1.4 .4 8 8 0 0 1-3-3.2l-.2-.1-1.4 .6-.2 .4 .2 .4M212.9 188.2h.1M218.9 183.1h.1"/>
<path d="M218.9 183.1l-.4-.4-.2 .1a2.16 2.16 0 0 0-1.1 1.3 8.1 8.1 0 0 1 2 4.1l-.2 .5a1.4 1.4 0 0 1-1.2 .6 8.2 8.2 0 0 1-3.6-2.6l-.3-.1-1.2 .9 .2 .7M221.4 180.1h.1M221.4 180.1a7.9 7.9 0 0 1 2.3 3.5v.3a1.35 1.35 0 0 1-1.2 .8 9.3 9.3 0 0 1-3.6-1.6"/>
<circle cx="194.8" cy="160.7" r="3.7"/>
</g>
<g fill="none" stroke="#000" stroke-width=".2">
<path d="M140.4 31.1l4.4 .3 4 1a25.8 25.8 0 0 1 17.8 25.7 25.8 25.8 0 0 1-20.1 24M278.1 128.5l-.7 .8M282.6 128.5l-5.2 5.3M287.1 128.5l-9.7 9.8M291.6 128.5l-14.2 14.3M294.9 129.7l-17.5 17.5M294.9 134.2l-17.5 17.5M294.9 138.7l-17.5 17.5M294.9 143.2l-13.8 13.7M294.9 147.7l-9.3 9.2M297 150.1l-6.9 6.8M301.4 150.1l-6.8 6.8"/>
<path d="M305.9 150.1l-6.9 6.8M310.4 150.1l-6.8 6.8M314.9 150.1l-6.9 6.8M319.4 150.1l-6.9 6.8M323.9 150.1l-6.9 6.8M324.8 153.6l-3.3 3.3M103.7 161.6l1.5-3.9 .8-1.6 1.7-2.4 1.8-2 1.6-1.3 3.2-2.2a21.9 21.9 0 0 1 30.5 10.2 21.9 21.9 0 0 1-12.5 29.6 21.9 21.9 0 0 1-28.6-14.8M278.1 164.5l-.7 .7M282.6 164.5l-5.2 5.2M287.1 164.5l-9.7 9.7M291.6 164.5l-14.2 14.2M294.9 179.1l-17.5 17.5"/>
<path d="M296.1 164.5l-18.7 18.7M300.5 164.5l-23.1 23.1M305 164.5l-27.6 27.7M309.5 164.5l-12.5 12.4M314 164.5l-12.5 12.4M318.5 164.5l-12.5 12.4M323 164.5l-12.5 12.4M324.8 167.1l-9.8 9.8M324.8 171.6l-5.3 5.3M324.8 176.1l-.8 .8M294.9 183.6l-14.1 14.1M294.9 188.1l-9.6 9.6"/>
<path d="M294.9 192.6l-5.1 5.1M294.9 197.1l-.6 .6"/>
</g>
<g font-size="8.5" fill="#16a027">
<text x="90.4" y="73.7">DETAIL</text>
<text x="67.3" y="184">DETAIL</text>
<text x="278.3" y="214.6">SECTION</text>
<text x="350.7" y="279.7">Gear 4</text>
</g>
<g font-size="8.5">
<text x="208.7" y="116.2">A</text>
<text x="158.9" y="143.5">C</text>
<text x="216.5" y="163.1">D</text>
<text x="208.7" y="207.9">A</text>
</g>
<g font-size="8.1" fill="#16a027">
<text x="27.8" y="8">8</text>
<text x="82.8" y="8">7</text>
<text x="132.8" y="8">6</text>
<text x="182.8" y="8">5</text>
<text x="232.8" y="8">4</text>
<text x="282.8" y="8">3</text>
<text x="332.8" y="8">2</text>
<text x="387.8" y="8">1</text>
<text x="3" y="30.4">F</text>
<text x="413" y="30.4">F</text>
<text x="2.8" y="79.6">E</text>
<text x="412.8" y="79.6">E</text>
<text x="2" y="129.6">D</text>
<text x="412" y="129.6">D</text>
<text x="1.7" y="179.6">C</text>
<text x="411.7" y="179.6">C</text>
<text x="2.7" y="229.6">B</text>
<text x="412.7" y="229.6">B</text>
<text x="2" y="278.9">A</text>
<text x="412" y="278.9">A</text>
<text x="27.8" y="295">8</text>
<text x="82.8" y="295">7</text>
<text x="132.8" y="295">6</text>
<text x="182.8" y="295">5</text>
<text x="232.8" y="295">4</text>
<text x="282.8" y="295">3</text>
<text x="332.8" y="295">2</text>
<text x="387.8" y="295">1</text>
</g>
<g font-size="4.7" fill="#16a027">
<text x="119.3" y="73.7">C</text>
<text x="92.6" y="81.9">SCALE 10 : 1</text>
<text x="96.2" y="184">D</text>
<text x="69.4" y="192.2">SCALE 10 : 1</text>
<text x="315.5" y="214.6">A-A</text>
</g>
<g font-size="4.7" fill="#32bd0f">
<text x="22.2" y="87.4">Gear Specification</text>
<text x="81.7" y="87.4">Value</text>
<text x="129" y="87.4">Unit</text>
<text x="22.7" y="95.7">Number OF Teeths</text>
<text x="34.8" y="92">Module</text>
<text x="85.1" y="92">0.4</text>
<text x="85.7" y="95.7">35</text>
<text x="128.8" y="92">mm</text>
<text x="26.7" y="99.4">Pitch Diameter</text>
<text x="85.7" y="99.4">14</text>
<text x="128.8" y="99.4">mm</text>
<text x="23.2" y="103.6">Addendum Circle</text>
<text x="23.2" y="107.7">Dedendum Circle</text>
<text x="82.5" y="107.7">12.88</text>
<text x="83.8" y="103.6">14.8</text>
<text x="128.8" y="103.6">mm</text>
<text x="128.8" y="107.7">mm</text>
<text x="26.6" y="111.5">Gear Thickness</text>
<text x="85.1" y="111.5">3.5</text>
<text x="128.8" y="111.5">mm</text>
<text x="27" y="115.2">Pressure Angle</text>
<text x="85.7" y="115.2">20</text>
<text x="128.5" y="115.2">deg</text>
<text x="362.5" y="139.5">0.03</text>
<text x="21.7" y="201">Gear Specification</text>
<text x="81.2" y="201">Value</text>
<text x="128.5" y="201">Unit</text>
<text x="22.2" y="209.3">Number OF Teeths</text>
<text x="34.2" y="205.6">Module</text>
<text x="84.6" y="205.6">0.5</text>
<text x="85.2" y="209.3">11</text>
<text x="128.3" y="205.6">mm</text>
<text x="26.2" y="213">Pitch Diameter</text>
<text x="84.6" y="213">5.5</text>
<text x="128.3" y="213">mm</text>
<text x="22.6" y="217.1">Addendum Circle</text>
<text x="22.7" y="221.3">Dedendum Circle</text>
<text x="83.3" y="221.3">4.25</text>
<text x="84.6" y="217.1">6.5</text>
<text x="128.3" y="217.1">mm</text>
<text x="128.3" y="221.3">mm</text>
<text x="26.1" y="225">Gear Thickness</text>
<text x="86.5" y="225">6</text>
<text x="128.3" y="225">mm</text>
<text x="26.5" y="228.7">Pressure Angle</text>
<text x="85.2" y="228.7">20</text>
<text x="128" y="228.7">deg</text>
</g>
<g font-size="4.7" fill="#808000">
<text x="244.4" y="112.8">3.50 ±0.05</text>
<text x="327.1" y="133.9">6 ±0.05</text>
</g>
<g font-size="4.7" fill="#14eb1f">
<text x="248.1" y="212.5" transform="rotate(45 248.1 212.5)">1.50 f7</text>
<text x="258.6" y="216.7" transform="rotate(45 258.6 216.7)">H8</text>
</g>
<text font-size="4.1" x="25" y="279.3">SOLIDWORKS Educational Product. For Instructional Use Only</text>
<text font-size="3.9" fill="#16a027" x="400.9" y="275.5">A3</text>
<g font-size="2" fill="#16a027">
<text x="230.6" y="234.6">UNLESS OTHERWISE SPECIFIED:</text>
<text x="230.6" y="237.1">DIMENSIONS ARE IN MILLIMETERS</text>
<text x="230.6" y="239.6">SURFACE FINISH:</text>
<text x="264.4" y="234.6">FINISH:</text>
<text x="311.3" y="234.5">DEBURR AND</text>
<text x="311.3" y="237">BREAK SHARP</text>
<text x="311.3" y="239.5">EDGES</text>
<text x="342.6" y="236">DO NOT SCALE DRAWING</text>
<text x="383.3" y="236.2">REVISION</text>
<text x="230.6" y="242.1">TOLERANCES:</text>
<text x="232.2" y="244.6">LINEAR:</text>
<text x="232.2" y="247.1">ANGULAR:</text>
<text x="244.3" y="252">NAME</text>
<text x="260" y="251.9">SIGNATURE</text>
<text x="277.2" y="251.9">DATE</text>
<text x="330.1" y="251.9">TITLE:</text>
<text x="230.6" y="256.1">DRAWN</text>
<text x="230.9" y="260.3">CHK'D</text>
<text x="230.4" y="264.4">APPV'D</text>
<text x="231.1" y="268.8">MFG</text>
<text x="231.5" y="273">Q.A</text>
<text x="285.6" y="272.5">MATERIAL:</text>
<text x="330" y="272.5">DWG NO.</text>
<text x="285.6" y="285.5">WEIGHT:</text>
<text x="330.1" y="285.6">SCALE:5:1</text>
<text x="374.5" y="285.6">SHEET 1 OF 1</text>
</g>
</svg>
